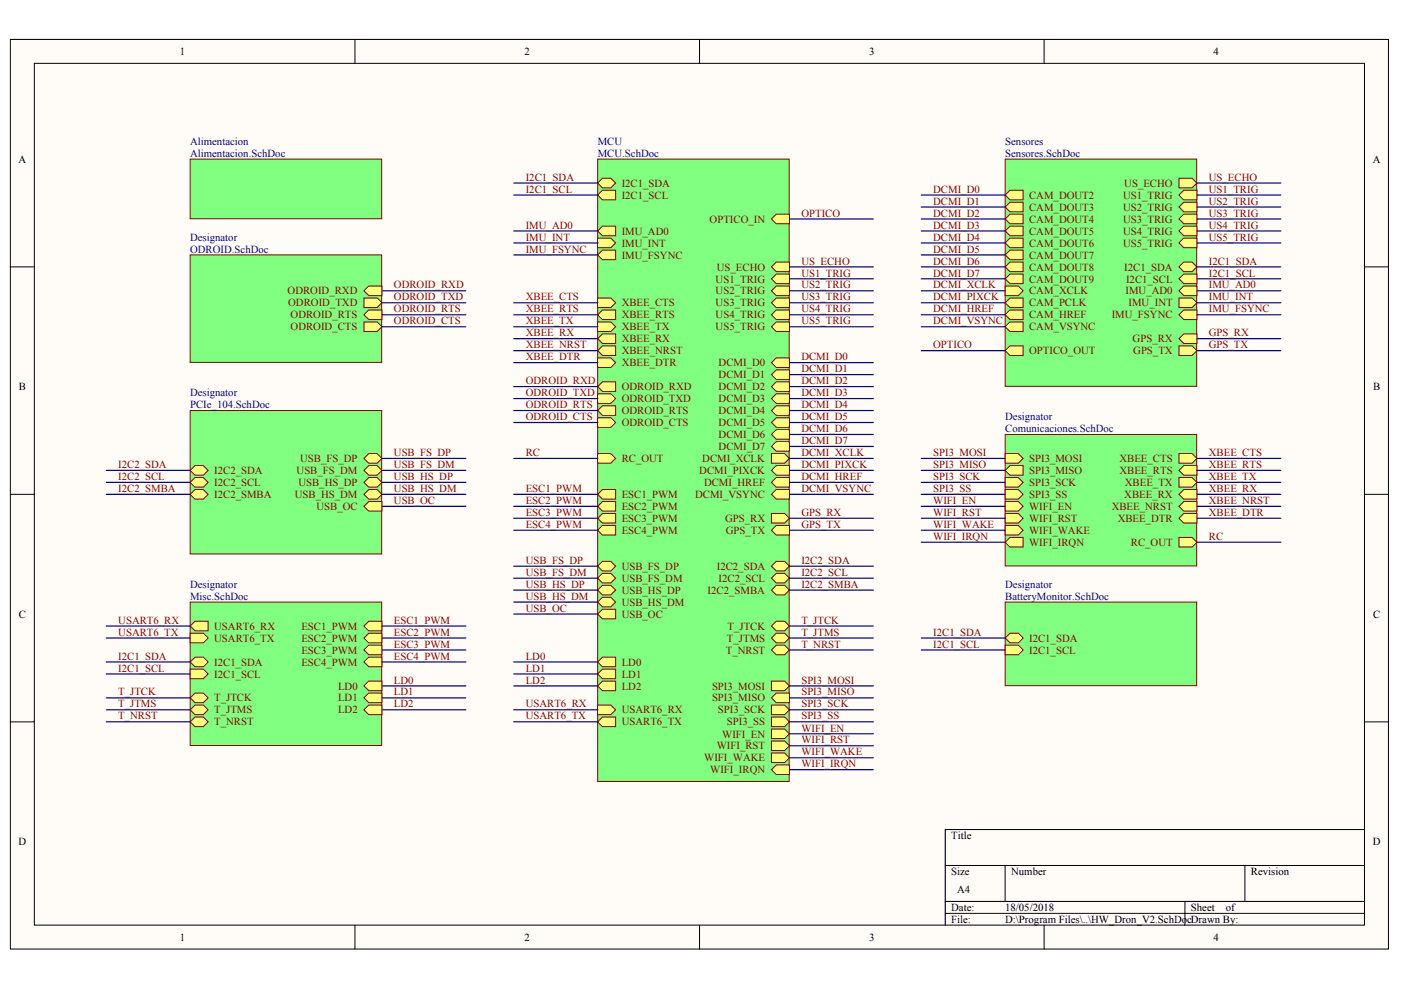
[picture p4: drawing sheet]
<svg xmlns="http://www.w3.org/2000/svg" width="297mm" height="210mm" viewBox="0 0 297 210" stroke-linecap="round" stroke-linejoin="round" font-family="sans-serif">
<g fill="#fffcf8" stroke="#000" stroke-width=".21">
<path d="M2.2 8.4h292.2v192.8h-292.2z"/>
<path d="M7.3 13.4h282v182.7h-282z"/>
</g>
<g fill="none" stroke="#000" stroke-width=".21">
<path d="M75.3 8.4v5M148.3 8.4v5M221.4 8.4v5M2.2 56.6h5.1M289.3 56.6h5.1M2.2 104.8h5.1M289.3 104.8h5.1M2.2 153h5.1M289.3 153h5.1M289.3 175.9h-88.9v20.3M75.3 196.2v5.1M148.3 196.2v5.1"/>
<path d="M200.4 183.5h88.9M200.4 191.1h88.9M200.4 193.7h88.9M213.1 183.5v7.6M221.4 196.2v5.1M251.2 191.1v5.1M263.9 183.5v7.6"/>
</g>
<path d="M126.7 33.7h40.6v132h-40.6z" fill="#80ff80" stroke="#800000" stroke-width=".21"/>
<g fill="#ffff80" stroke="#800000" stroke-width=".21">
<path d="M126.7 38.8l1-1h1.8l1 1-1 1h-1.8z" fill-rule="evenodd"/>
<path d="M126.7 41.4l1-1.1h2.8v2.1h-2.8z" fill-rule="evenodd"/>
<path d="M126.7 49l1-1h2.8v2h-2.8z" fill-rule="evenodd"/>
<path d="M126.7 50.5h2.8l1 1-1 1h-2.8z" fill-rule="evenodd"/>
<path d="M163.6 56.6l1-1h2.8v2h-2.8z" fill-rule="evenodd"/>
<path d="M163.6 59.1l1-1h2.8v2h-2.8z" fill-rule="evenodd"/>
<path d="M163.6 61.7l1-1.1h2.8v2.1h-2.8z" fill-rule="evenodd"/>
<path d="M163.6 64.2l1-1h2.8v2h-2.8z" fill-rule="evenodd"/>
<path d="M163.6 66.7l1-1h2.8v2.1h-2.8z" fill-rule="evenodd"/>
<path d="M163.6 69.3l1-1h2.8v2h-2.8z" fill-rule="evenodd"/>
<path d="M163.6 76.9l1-1h2.8v2h-2.8z" fill-rule="evenodd"/>
<path d="M163.6 79.4l1-1h2.8v2h-2.8z" fill-rule="evenodd"/>
<path d="M163.6 82l1-1h2.8v2h-2.8z" fill-rule="evenodd"/>
<path d="M163.6 84.5l1-1h2.8v2h-2.8z" fill-rule="evenodd"/>
<path d="M163.6 87l1-1h2.8v2.1h-2.8z" fill-rule="evenodd"/>
<path d="M163.6 89.6l1-1h2.8v2h-2.8z" fill-rule="evenodd"/>
<path d="M163.6 92.1l1-1h2.8v2h-2.8z" fill-rule="evenodd"/>
<path d="M163.6 94.7l1-1.1h2.8v2.1h-2.8z" fill-rule="evenodd"/>
<path d="M163.6 99.7l1-1h2.8v2.1h-2.8z" fill-rule="evenodd"/>
<path d="M163.6 102.3l1-1h2.8v2h-2.8z" fill-rule="evenodd"/>
<path d="M163.6 104.8l1-1h2.8v2h-2.8z" fill-rule="evenodd"/>
<path d="M163.6 96.2h2.8l1 1-1 1h-2.8z" fill-rule="evenodd"/>
<path d="M163.6 46.4l1-1h2.8v2h-2.8z" fill-rule="evenodd"/>
<path d="M126.7 68.3h2.8l1 1-1 1h-2.8z" fill-rule="evenodd"/>
<path d="M126.7 71.8l1-1h2.8v2h-2.8z" fill-rule="evenodd"/>
<path d="M126.7 74.4l1-1.1h2.8v2.1h-2.8z" fill-rule="evenodd"/>
<path d="M126.7 63.2h2.8l1 1-1 1h-2.8z" fill-rule="evenodd"/>
<path d="M126.7 66.7l1-1h2.8v2.1h-2.8z" fill-rule="evenodd"/>
<path d="M126.7 82l1-1h2.8v2h-2.8z" fill-rule="evenodd"/>
<path d="M126.7 83.5h2.8l1 1-1 1h-2.8z" fill-rule="evenodd"/>
<path d="M126.7 96.2h2.8l1 1-1 1h-2.8z" fill-rule="evenodd"/>
<path d="M163.6 108.9h2.8l1 1-1 1h-2.8z" fill-rule="evenodd"/>
<path d="M163.6 112.4l1-1h2.8v2h-2.8z" fill-rule="evenodd"/>
<path d="M126.7 104.8l1-1h2.8v2h-2.8z" fill-rule="evenodd"/>
<path d="M126.7 107.4l1-1.1h2.8v2.1h-2.8z" fill-rule="evenodd"/>
<path d="M126.7 109.9l1-1h2.8v2h-2.8z" fill-rule="evenodd"/>
<path d="M126.7 112.4l1-1h2.8v2h-2.8z" fill-rule="evenodd"/>
<path d="M163.6 120l1-1h1.8l1 1-1 1.1h-1.8z" fill-rule="evenodd"/>
<path d="M163.6 122.6l1-1h1.8l1 1-1 1h-1.8z" fill-rule="evenodd"/>
<path d="M163.6 125.1l1-1h1.8l1 1-1 1h-1.8z" fill-rule="evenodd"/>
<path d="M126.7 125.1l1-1h1.8l1 1-1 1h-1.8z" fill-rule="evenodd"/>
<path d="M126.7 127.7l1-1.1h1.8l1 1.1-1 1h-1.8z" fill-rule="evenodd"/>
<path d="M126.7 130.2l1-1h2.8v2h-2.8z" fill-rule="evenodd"/>
<path d="M163.6 132.7l1-1h1.8l1 1-1 1h-1.8z" fill-rule="evenodd"/>
<path d="M163.6 135.3l1-1h1.8l1 1-1 1h-1.8z" fill-rule="evenodd"/>
<path d="M163.6 137.8l1-1h1.8l1 1-1 1h-1.8z" fill-rule="evenodd"/>
<path d="M126.7 140.3l1-1h2.8v2.1h-2.8z" fill-rule="evenodd"/>
<path d="M126.7 142.9l1-1h2.8v2h-2.8z" fill-rule="evenodd"/>
<path d="M126.7 145.4l1-1h2.8v2h-2.8z" fill-rule="evenodd"/>
<path d="M163.6 144.4h2.8l1 1-1 1h-2.8z" fill-rule="evenodd"/>
<path d="M163.6 148l1-1.1h2.8v2.1h-2.8z" fill-rule="evenodd"/>
<path d="M163.6 149.5h2.8l1 1-1 1h-2.8z" fill-rule="evenodd"/>
<path d="M163.6 152h2.8l1 1-1 1.1h-2.8z" fill-rule="evenodd"/>
<path d="M163.6 154.6h2.8l1 1-1 1h-2.8z" fill-rule="evenodd"/>
<path d="M163.6 157.1h2.8l1 1-1 1h-2.8z" fill-rule="evenodd"/>
<path d="M163.6 159.6h2.8l1 1.1-1 1h-2.8z" fill-rule="evenodd"/>
<path d="M163.6 163.2l1-1h2.8v2h-2.8z" fill-rule="evenodd"/>
<path d="M126.7 87l1-1h2.8v2.1h-2.8z" fill-rule="evenodd"/>
<path d="M126.7 88.6h2.8l1 1-1 1h-2.8z" fill-rule="evenodd"/>
<path d="M126.7 120l1-1h1.8l1 1-1 1.1h-1.8z" fill-rule="evenodd"/>
<path d="M126.7 122.6l1-1h1.8l1 1-1 1h-1.8z" fill-rule="evenodd"/>
<path d="M126.7 149.5h2.8l1 1-1 1h-2.8z" fill-rule="evenodd"/>
<path d="M126.7 153l1-1h2.8v2.1h-2.8z" fill-rule="evenodd"/>
<path d="M126.7 54l1-1h2.8v2.1h-2.8z" fill-rule="evenodd"/>
<path d="M126.7 75.9h2.8l1 1-1 1h-2.8z" fill-rule="evenodd"/>
</g>
<path d="M213.1 33.7h40.6v48.2h-40.6z" fill="#80ff80" stroke="#800000" stroke-width=".21"/>
<g fill="#ffff80" stroke="#800000" stroke-width=".21">
<path d="M250 59.1l1-1h2.8v2h-2.8z" fill-rule="evenodd"/>
<path d="M250 56.6l1-1h1.8l1 1-1 1h-1.8z" fill-rule="evenodd"/>
<path d="M250 61.7l1-1.1h2.8v2.1h-2.8z" fill-rule="evenodd"/>
<path d="M250 63.2h2.8l1 1-1 1h-2.8z" fill-rule="evenodd"/>
<path d="M250 37.8h2.8l1 1-1 1h-2.8z" fill-rule="evenodd"/>
<path d="M250 41.4l1-1.1h2.8v2.1h-2.8z" fill-rule="evenodd"/>
<path d="M250 43.9l1-1h2.8v2h-2.8z" fill-rule="evenodd"/>
<path d="M250 46.4l1-1h2.8v2h-2.8z" fill-rule="evenodd"/>
<path d="M250 49l1-1h2.8v2h-2.8z" fill-rule="evenodd"/>
<path d="M250 51.5l1-1h2.8v2h-2.8z" fill-rule="evenodd"/>
<path d="M250 71.8l1-1h2.8v2h-2.8z" fill-rule="evenodd"/>
<path d="M250 73.3h2.8l1 1.1-1 1h-2.8z" fill-rule="evenodd"/>
<path d="M213.1 64.2l1-1h2.8v2h-2.8z" fill-rule="evenodd"/>
<path d="M213.1 66.7l1-1h2.8v2.1h-2.8z" fill-rule="evenodd"/>
<path d="M213.1 69.3l1-1h2.8v2h-2.8z" fill-rule="evenodd"/>
<path d="M213.1 60.6h2.8l1 1.1-1 1h-2.8z" fill-rule="evenodd"/>
<path d="M213.1 41.4l1-1.1h2.8v2.1h-2.8z" fill-rule="evenodd"/>
<path d="M213.1 43.9l1-1h2.8v2h-2.8z" fill-rule="evenodd"/>
<path d="M213.1 46.4l1-1h2.8v2h-2.8z" fill-rule="evenodd"/>
<path d="M213.1 49l1-1h2.8v2h-2.8z" fill-rule="evenodd"/>
<path d="M213.1 51.5l1-1h2.8v2h-2.8z" fill-rule="evenodd"/>
<path d="M213.1 54l1-1h2.8v2.1h-2.8z" fill-rule="evenodd"/>
<path d="M213.1 56.6l1-1h2.8v2h-2.8z" fill-rule="evenodd"/>
<path d="M213.1 59.1l1-1h2.8v2h-2.8z" fill-rule="evenodd"/>
<path d="M213.1 74.4l1-1.1h2.8v2.1h-2.8z" fill-rule="evenodd"/>
<path d="M250 66.7l1-1h2.8v2.1h-2.8z" fill-rule="evenodd"/>
</g>
<g fill="#80ff80" stroke="#800000" stroke-width=".21">
<path d="M40.3 33.7h40.6v12.7h-40.6z"/>
<path d="M213.1 92.1h40.6v27.9h-40.6z"/>
</g>
<g fill="#ffff80" stroke="#800000" stroke-width=".21">
<path d="M250 101.3h2.8l1 1-1 1h-2.8z" fill-rule="evenodd"/>
<path d="M250 104.8l1-1h2.8v2h-2.8z" fill-rule="evenodd"/>
<path d="M250 107.4l1-1.1h2.8v2.1h-2.8z" fill-rule="evenodd"/>
<path d="M250 96.2h2.8l1 1-1 1h-2.8z" fill-rule="evenodd"/>
<path d="M250 99.7l1-1h2.8v2.1h-2.8z" fill-rule="evenodd"/>
<path d="M250 114h2.8l1 1-1 1h-2.8z" fill-rule="evenodd"/>
<path d="M213.1 96.2h2.8l1 1-1 1h-2.8z" fill-rule="evenodd"/>
<path d="M213.1 99.7l1-1h2.8v2.1h-2.8z" fill-rule="evenodd"/>
<path d="M213.1 101.3h2.8l1 1-1 1h-2.8z" fill-rule="evenodd"/>
<path d="M213.1 103.8h2.8l1 1-1 1h-2.8z" fill-rule="evenodd"/>
<path d="M213.1 106.3h2.8l1 1.1-1 1h-2.8z" fill-rule="evenodd"/>
<path d="M213.1 108.9h2.8l1 1-1 1h-2.8z" fill-rule="evenodd"/>
<path d="M213.1 111.4h2.8l1 1-1 1h-2.8z" fill-rule="evenodd"/>
<path d="M213.1 115l1-1h2.8v2h-2.8z" fill-rule="evenodd"/>
<path d="M250 109.9l1-1h2.8v2h-2.8z" fill-rule="evenodd"/>
</g>
<path d="M40.3 54h40.6v22.8h-40.6z" fill="#80ff80" stroke="#800000" stroke-width=".21"/>
<g fill="#ffff80" stroke="#800000" stroke-width=".21">
<path d="M77.2 61.7l1-1.1h2.8v2.1h-2.8z" fill-rule="evenodd"/>
<path d="M77.2 63.2h2.8l1 1-1 1h-2.8z" fill-rule="evenodd"/>
<path d="M77.2 66.7l1-1h2.8v2.1h-2.8z" fill-rule="evenodd"/>
<path d="M77.2 68.3h2.8l1 1-1 1h-2.8z" fill-rule="evenodd"/>
</g>
<g fill="none" stroke="#000080" stroke-width=".25">
<path d="M108.9 38.8h17.8M253.8 38.8h17.8M108.9 41.4h17.8M108.9 49h17.8M108.9 51.5h17.8M167.4 46.4h17.8M167.4 56.6h17.8M167.4 59.1h17.8M195.3 41.4h17.8M195.3 43.9h17.8M195.3 46.4h17.8M195.3 49h17.8"/>
<path d="M195.3 51.5h17.8M195.3 54h17.8M195.3 56.6h17.8M195.3 59.1h17.8M253.8 41.4h17.8M253.8 43.9h17.8M253.8 46.4h17.8M253.8 49h17.8M253.8 51.5h17.8M253.8 56.6h17.8M253.8 59.1h17.8M81 61.7h17.8"/>
<path d="M81 64.2h17.8M108.9 64.2h17.8M108.9 66.7h17.8M108.9 69.3h17.8M108.9 74.4h17.8M108.9 71.8h17.8M167.4 76.9h17.8M167.4 79.4h17.8M167.4 61.7h17.8M167.4 64.2h17.8M167.4 66.7h17.8M167.4 69.3h17.8"/>
<path d="M195.3 61.7h17.8M195.3 64.2h17.8M195.3 66.7h17.8M195.3 69.3h17.8M195.3 74.4h17.8M253.8 61.7h17.8M253.8 64.2h17.8M253.8 74.4h17.8M253.8 71.8h17.8M108.9 82h17.8M108.9 84.5h17.8M108.9 97.2h17.8"/>
<path d="M167.4 82h17.8M167.4 84.5h17.8M167.4 87h17.8M167.4 89.6h17.8M167.4 92.1h17.8M167.4 94.7h17.8M167.4 97.2h17.8M167.4 99.7h17.8M253.8 97.2h17.8M253.8 99.7h17.8M108.9 104.8h17.8M108.9 107.4h17.8"/>
<path d="M108.9 109.9h17.8M108.9 112.4h17.8M167.4 102.3h17.8M167.4 104.8h17.8M167.4 109.9h17.8M167.4 112.4h17.8M253.8 102.3h17.8M253.8 104.8h17.8M253.8 115h17.8M253.8 107.4h17.8M108.9 125.1h17.8M108.9 127.7h17.8"/>
<path d="M108.9 130.2h17.8"/>
</g>
<path d="M213.1 127.7h40.6v17.7h-40.6z" fill="#80ff80" stroke="#800000" stroke-width=".21"/>
<g fill="#ffff80" stroke="#800000" stroke-width=".21">
<path d="M213.1 136.8h2.8l1 1-1 1h-2.8z" fill-rule="evenodd"/>
<path d="M213.1 135.3l1-1h1.8l1 1-1 1h-1.8z" fill-rule="evenodd"/>
</g>
<g fill="none" stroke="#000080" stroke-width=".25">
<path d="M81 66.7h17.8M81 69.3h17.8M108.9 87h17.8M108.9 89.6h17.8M195.3 97.2h17.8M195.3 99.7h17.8M195.3 102.3h17.8M195.3 104.8h17.8M195.3 107.4h17.8M195.3 109.9h17.8M195.3 112.4h17.8M195.3 115h17.8"/>
<path d="M108.9 120h17.8M108.9 122.6h17.8M195.3 135.3h17.8M195.3 137.8h17.8M108.9 140.3h17.8M108.9 142.9h17.8M108.9 145.4h17.8M167.4 145.4h17.8M167.4 148h17.8M167.4 150.5h17.8M167.4 153h17.8M167.4 155.6h17.8"/>
<path d="M167.4 158.1h17.8M167.4 160.7h17.8M167.4 163.2h17.8"/>
</g>
<path d="M40.3 87h40.6v30.5h-40.6z" fill="#80ff80" stroke="#800000" stroke-width=".21"/>
<g fill="#ffff80" stroke="#800000" stroke-width=".21">
<path d="M77.2 102.3l1-1h1.8l1 1-1 1h-1.8z" fill-rule="evenodd"/>
<path d="M77.2 104.8l1-1h1.8l1 1-1 1h-1.8z" fill-rule="evenodd"/>
<path d="M77.2 107.4l1-1.1h2.8v2.1h-2.8z" fill-rule="evenodd"/>
<path d="M77.2 97.2l1-1h1.8l1 1-1 1h-1.8z" fill-rule="evenodd"/>
<path d="M77.2 99.7l1-1h1.8l1 1-1 1.1h-1.8z" fill-rule="evenodd"/>
<path d="M40.3 99.7l1-1h1.8l1 1-1 1.1h-1.8z" fill-rule="evenodd"/>
<path d="M40.3 102.3l1-1h1.8l1 1-1 1h-1.8z" fill-rule="evenodd"/>
<path d="M40.3 104.8l1-1h1.8l1 1-1 1h-1.8z" fill-rule="evenodd"/>
</g>
<path d="M81 97.2h17.8M81 99.7h17.8M81 102.3h17.8M81 104.8h17.8M81 107.4h17.8" fill="none" stroke="#000080" stroke-width=".25"/>
<path d="M40.3 127.7h40.6v30.4h-40.6z" fill="#80ff80" stroke="#800000" stroke-width=".21"/>
<g fill="#ffff80" stroke="#800000" stroke-width=".21">
<path d="M77.2 132.7l1-1h2.8v2h-2.8z" fill-rule="evenodd"/>
<path d="M77.2 135.3l1-1h2.8v2h-2.8z" fill-rule="evenodd"/>
<path d="M77.2 137.8l1-1h2.8v2h-2.8z" fill-rule="evenodd"/>
<path d="M77.2 140.3l1-1h2.8v2.1h-2.8z" fill-rule="evenodd"/>
<path d="M40.3 132.7l1-1h2.8v2h-2.8z" fill-rule="evenodd"/>
<path d="M40.3 134.3h2.8l1 1-1 1h-2.8z" fill-rule="evenodd"/>
<path d="M40.3 140.3l1-1h1.8l1 1-1 1.1h-1.8z" fill-rule="evenodd"/>
<path d="M40.3 141.9h2.8l1 1-1 1h-2.8z" fill-rule="evenodd"/>
<path d="M77.2 145.4l1-1h2.8v2h-2.8z" fill-rule="evenodd"/>
<path d="M77.2 148l1-1.1h2.8v2.1h-2.8z" fill-rule="evenodd"/>
<path d="M77.2 150.5l1-1h2.8v2h-2.8z" fill-rule="evenodd"/>
<path d="M40.3 148l1-1.1h1.8l1 1.1-1 1h-1.8z" fill-rule="evenodd"/>
<path d="M40.3 150.5l1-1h1.8l1 1-1 1h-1.8z" fill-rule="evenodd"/>
<path d="M40.3 153l1-1h1.8l1 1-1 1.1h-1.8z" fill-rule="evenodd"/>
</g>
<g fill="none" stroke="#000080" stroke-width=".25">
<path d="M108.9 54h17.8M108.9 76.9h17.8M253.8 66.7h17.8M22.5 99.7h17.8M22.5 102.3h17.8M22.5 104.8h17.8M253.8 109.9h17.8M22.5 132.7h17.8M22.5 135.3h17.8M81 132.7h17.8M81 135.3h17.8M81 137.8h17.8"/>
<path d="M167.4 132.7h17.8M167.4 135.3h17.8M167.4 137.8h17.8M167.4 120h17.8M167.4 122.6h17.8M167.4 125.1h17.8M22.5 140.3h17.8M22.5 150.5h17.8M22.5 153h17.8M22.5 142.9h17.8M22.5 148h17.8M81 140.3h17.8"/>
<path d="M81 150.5h17.8M81 145.4h17.8M81 148h17.8M108.9 150.5h17.8M108.9 153h17.8"/>
</g>
<g font-size="2.3">
<text x="38.1" y="11.7">1</text>
<text x="111.2" y="11.7">2</text>
<text x="184.3" y="11.7">3</text>
<text x="257.3" y="11.7">4</text>
<text x="3.9" y="34.5">A</text>
<text x="291.1" y="34.5">A</text>
<text x="4" y="82.8">B</text>
<text x="291.1" y="82.8">B</text>
<text x="4" y="131">C</text>
<text x="291.1" y="131">C</text>
<text x="3.9" y="179.2">D</text>
<text x="201.7" y="177.9">Title</text>
<text x="291.1" y="179.2">D</text>
<text x="201.7" y="185.6">Size</text>
<text x="214.4" y="185.6">Number</text>
<text x="265.2" y="185.6">Revision</text>
<text x="202.9" y="189.4">A4</text>
<text x="201.7" y="193.2">Date:</text>
<text x="201.7" y="195.7">File:</text>
<text x="213.1" y="193.2">18/05/2018</text>
<text x="213.1" y="195.7">D:\Program Files\..\HW_Dron_V2.SchDocDrawn By:</text>
<text x="252.5" y="193.2">Sheet</text>
<text x="259.9" y="193.2">of</text>
<text x="38.1" y="199.5">1</text>
<text x="111.2" y="199.5">2</text>
<text x="184.3" y="199.5">3</text>
<text x="257.3" y="199.5">4</text>
</g>
<g font-size="2.3" fill="#000080">
<text x="40.3" y="30.7">Alimentacion</text>
<text x="40.3" y="33.2">Alimentacion.SchDoc</text>
<text x="126.7" y="30.7">MCU</text>
<text x="126.7" y="33.2">MCU.SchDoc</text>
<text x="213.1" y="30.7">Sensores</text>
<text x="213.1" y="33.2">Sensores.SchDoc</text>
<text x="40.3" y="51">Designator</text>
<text x="40.3" y="53.6">ODROID.SchDoc</text>
<text x="40.3" y="84">Designator</text>
<text x="40.3" y="86.6">PCIe_104.SchDoc</text>
<text x="213.1" y="89.1">Designator</text>
<text x="213.1" y="91.6">Comunicaciones.SchDoc</text>
<text x="40.3" y="124.6">Designator</text>
<text x="213.1" y="124.6">Designator</text>
<text x="40.3" y="127.1">Misc.SchDoc</text>
<text x="213.1" y="127.1">BatteryMonitor.SchDoc</text>
</g>
<g font-size="2.3" fill="#800000">
<text x="111.5" y="38.3">I2C1_SDA</text>
<text x="111.5" y="40.8">I2C1_SCL</text>
<text x="131.8" y="39.6">I2C1_SDA</text>
<text x="197.9" y="40.8">DCMI_D0</text>
<text x="238.4" y="39.6">US_ECHO</text>
<text x="256.3" y="38.3">US_ECHO</text>
<text x="256.3" y="40.8">US1_TRIG</text>
<text x="131.8" y="42.1">I2C1_SCL</text>
<text x="150.5" y="47.2">OPTICO_IN</text>
<text x="169.9" y="45.9">OPTICO</text>
<text x="197.9" y="43.4">DCMI_D1</text>
<text x="197.9" y="45.9">DCMI_D2</text>
<text x="218.2" y="42.1">CAM_DOUT2</text>
<text x="218.2" y="44.7">CAM_DOUT3</text>
<text x="218.2" y="47.2">CAM_DOUT4</text>
<text x="238.1" y="42.1">US1_TRIG</text>
<text x="238.1" y="44.7">US2_TRIG</text>
<text x="238.1" y="47.2">US3_TRIG</text>
<text x="256.3" y="43.4">US2_TRIG</text>
<text x="256.3" y="45.9">US3_TRIG</text>
<text x="111.5" y="51">IMU_INT</text>
<text x="111.5" y="48.5">IMU_AD0</text>
<text x="111.5" y="53.6">IMU_FSYNC</text>
<text x="131.8" y="49.7">IMU_AD0</text>
<text x="131.8" y="52.3">IMU_INT</text>
<text x="197.9" y="48.5">DCMI_D3</text>
<text x="197.9" y="51">DCMI_D4</text>
<text x="197.9" y="53.6">DCMI_D5</text>
<text x="218.2" y="49.7">CAM_DOUT5</text>
<text x="218.2" y="52.3">CAM_DOUT6</text>
<text x="238.1" y="49.7">US4_TRIG</text>
<text x="238.1" y="52.3">US5_TRIG</text>
<text x="256.3" y="48.5">US4_TRIG</text>
<text x="256.3" y="51">US5_TRIG</text>
<text x="131.8" y="54.8">IMU_FSYNC</text>
<text x="151.7" y="59.9">US1_TRIG</text>
<text x="152" y="57.4">US_ECHO</text>
<text x="169.9" y="56.1">US_ECHO</text>
<text x="169.9" y="58.6">US1_TRIG</text>
<text x="197.9" y="56.1">DCMI_D6</text>
<text x="197.9" y="58.6">DCMI_D7</text>
<text x="218.2" y="54.8">CAM_DOUT7</text>
<text x="218.2" y="57.4">CAM_DOUT8</text>
<text x="218.2" y="59.9">CAM_DOUT9</text>
<text x="238.4" y="57.4">I2C1_SDA</text>
<text x="238.7" y="59.9">I2C1_SCL</text>
<text x="256.3" y="56.1">I2C1_SDA</text>
<text x="256.3" y="58.6">I2C1_SCL</text>
<text x="61" y="62.4">ODROID_RXD</text>
<text x="61.1" y="65">ODROID_TXD</text>
<text x="83.5" y="61.2">ODROID_RXD</text>
<text x="83.5" y="63.7">ODROID_TXD</text>
<text x="111.5" y="63.7">XBEE_CTS</text>
<text x="131.8" y="65">XBEE_CTS</text>
<text x="151.7" y="62.4">US2_TRIG</text>
<text x="151.7" y="65">US3_TRIG</text>
<text x="169.9" y="61.2">US2_TRIG</text>
<text x="169.9" y="63.7">US3_TRIG</text>
<text x="197.9" y="61.2">DCMI_XCLK</text>
<text x="197.9" y="63.7">DCMI_PIXCK</text>
<text x="218.2" y="65">CAM_PCLK</text>
<text x="218.2" y="62.4">CAM_XCLK</text>
<text x="238.6" y="62.4">IMU_AD0</text>
<text x="239.3" y="65">IMU_INT</text>
<text x="256.3" y="63.7">IMU_INT</text>
<text x="256.3" y="61.2">IMU_AD0</text>
<text x="61.6" y="67.5">ODROID_RTS</text>
<text x="61.6" y="70">ODROID_CTS</text>
<text x="83.5" y="66.2">ODROID_RTS</text>
<text x="83.5" y="68.8">ODROID_CTS</text>
<text x="111.5" y="66.2">XBEE_RTS</text>
<text x="111.5" y="68.8">XBEE_TX</text>
<text x="111.5" y="71.3">XBEE_RX</text>
<text x="131.8" y="70">XBEE_TX</text>
<text x="131.8" y="67.5">XBEE_RTS</text>
<text x="151.7" y="67.5">US4_TRIG</text>
<text x="151.7" y="70">US5_TRIG</text>
<text x="169.9" y="66.2">US4_TRIG</text>
<text x="169.9" y="68.8">US5_TRIG</text>
<text x="197.9" y="66.2">DCMI_HREF</text>
<text x="197.9" y="68.8">DCMI_VSYNC</text>
<text x="218.2" y="67.5">CAM_HREF</text>
<text x="218.2" y="70">CAM_VSYNC</text>
<text x="235.7" y="67.5">IMU_FSYNC</text>
<text x="256.3" y="71.3">GPS_RX</text>
<text x="256.3" y="66.2">IMU_FSYNC</text>
<text x="111.5" y="73.8">XBEE_NRST</text>
<text x="111.5" y="76.4">XBEE_DTR</text>
<text x="131.8" y="72.6">XBEE_RX</text>
<text x="131.8" y="75.1">XBEE_NRST</text>
<text x="131.8" y="77.7">XBEE_DTR</text>
<text x="152.4" y="77.7">DCMI_D0</text>
<text x="169.9" y="76.4">DCMI_D0</text>
<text x="197.9" y="73.8">OPTICO</text>
<text x="218.2" y="75.1">OPTICO_OUT</text>
<text x="240.1" y="72.6">GPS_RX</text>
<text x="240.3" y="75.1">GPS_TX</text>
<text x="256.3" y="73.8">GPS_TX</text>
<text x="111.5" y="81.5">ODROID_RXD</text>
<text x="131.8" y="82.8">ODROID_RXD</text>
<text x="152.4" y="80.2">DCMI_D1</text>
<text x="152.4" y="82.8">DCMI_D2</text>
<text x="169.9" y="78.9">DCMI_D1</text>
<text x="169.9" y="81.5">DCMI_D2</text>
<text x="111.5" y="84">ODROID_TXD</text>
<text x="111.5" y="89.1">ODROID_CTS</text>
<text x="111.5" y="86.6">ODROID_RTS</text>
<text x="131.8" y="85.3">ODROID_TXD</text>
<text x="131.8" y="87.8">ODROID_RTS</text>
<text x="152.4" y="85.3">DCMI_D3</text>
<text x="152.4" y="87.8">DCMI_D4</text>
<text x="169.9" y="84">DCMI_D3</text>
<text x="169.9" y="86.6">DCMI_D4</text>
<text x="169.9" y="89.1">DCMI_D5</text>
<text x="131.8" y="90.4">ODROID_CTS</text>
<text x="152.4" y="90.4">DCMI_D5</text>
<text x="152.4" y="92.9">DCMI_D6</text>
<text x="152.4" y="95.4">DCMI_D7</text>
<text x="169.9" y="91.6">DCMI_D6</text>
<text x="169.9" y="94.2">DCMI_D7</text>
<text x="25.1" y="99.2">I2C2_SDA</text>
<text x="25.1" y="101.8">I2C2_SCL</text>
<text x="45.4" y="100.5">I2C2_SDA</text>
<text x="62.9" y="100.5">USB_FS_DM</text>
<text x="63.6" y="98">USB_FS_DP</text>
<text x="83.5" y="101.8">USB_HS_DP</text>
<text x="83.5" y="99.2">USB_FS_DM</text>
<text x="83.5" y="96.7">USB_FS_DP</text>
<text x="111.5" y="96.7">RC</text>
<text x="131.8" y="98">RC_OUT</text>
<text x="148.3" y="100.5">DCMI_PIXCK</text>
<text x="148.9" y="98">DCMI_XCLK</text>
<text x="169.9" y="96.7">DCMI_XCLK</text>
<text x="169.9" y="99.2">DCMI_PIXCK</text>
<text x="169.9" y="101.8">DCMI_HREF</text>
<text x="197.9" y="101.8">SPI3_SCK</text>
<text x="197.9" y="99.2">SPI3_MISO</text>
<text x="197.9" y="96.7">SPI3_MOSI</text>
<text x="218.2" y="98">SPI3_MOSI</text>
<text x="218.2" y="100.5">SPI3_MISO</text>
<text x="237.4" y="98">XBEE_CTS</text>
<text x="237.4" y="100.5">XBEE_RTS</text>
<text x="256.3" y="99.2">XBEE_RTS</text>
<text x="256.3" y="96.7">XBEE_CTS</text>
<text x="256.3" y="101.8">XBEE_TX</text>
<text x="25.1" y="104.3">I2C2_SMBA</text>
<text x="45.4" y="103.1">I2C2_SCL</text>
<text x="45.4" y="105.6">I2C2_SMBA</text>
<text x="62.5" y="105.6">USB_HS_DM</text>
<text x="63.3" y="103.1">USB_HS_DP</text>
<text x="83.5" y="104.3">USB_HS_DM</text>
<text x="83.5" y="106.9">USB_OC</text>
<text x="111.5" y="106.9">ESC2_PWM</text>
<text x="111.5" y="104.3">ESC1_PWM</text>
<text x="131.8" y="105.6">ESC1_PWM</text>
<text x="147.4" y="105.6">DCMI_VSYNC</text>
<text x="149.3" y="103.1">DCMI_HREF</text>
<text x="169.9" y="104.3">DCMI_VSYNC</text>
<text x="197.9" y="104.3">SPI3_SS</text>
<text x="197.9" y="106.9">WIFI_EN</text>
<text x="218.2" y="103.1">SPI3_SCK</text>
<text x="218.2" y="105.6">SPI3_SS</text>
<text x="238.4" y="105.6">XBEE_RX</text>
<text x="238.5" y="103.1">XBEE_TX</text>
<text x="256.3" y="106.9">XBEE_NRST</text>
<text x="256.3" y="104.3">XBEE_RX</text>
<text x="67.1" y="108.1">USB_OC</text>
<text x="111.5" y="109.4">ESC3_PWM</text>
<text x="111.5" y="111.9">ESC4_PWM</text>
<text x="131.8" y="108.1">ESC2_PWM</text>
<text x="131.8" y="110.7">ESC3_PWM</text>
<text x="131.8" y="113.2">ESC4_PWM</text>
<text x="153.8" y="110.7">GPS_RX</text>
<text x="153.9" y="113.2">GPS_TX</text>
<text x="169.9" y="111.9">GPS_TX</text>
<text x="169.9" y="109.4">GPS_RX</text>
<text x="197.9" y="111.9">WIFI_WAKE</text>
<text x="197.9" y="109.4">WIFI_RST</text>
<text x="218.2" y="108.1">WIFI_EN</text>
<text x="218.2" y="110.7">WIFI_RST</text>
<text x="218.2" y="113.2">WIFI_WAKE</text>
<text x="235.7" y="108.1">XBEE_NRST</text>
<text x="237" y="110.7">XBEE_DTR</text>
<text x="256.3" y="109.4">XBEE_DTR</text>
<text x="111.5" y="119.5">USB_FS_DP</text>
<text x="169.9" y="119.5">I2C2_SDA</text>
<text x="197.9" y="114.5">WIFI_IRQN</text>
<text x="218.2" y="115.7">WIFI_IRQN</text>
<text x="239.8" y="115.7">RC_OUT</text>
<text x="256.3" y="114.5">RC</text>
<text x="111.5" y="124.6">USB_HS_DP</text>
<text x="111.5" y="122.1">USB_FS_DM</text>
<text x="131.8" y="125.9">USB_HS_DP</text>
<text x="131.8" y="120.8">USB_FS_DP</text>
<text x="131.8" y="123.3">USB_FS_DM</text>
<text x="150" y="125.9">I2C2_SMBA</text>
<text x="152" y="120.8">I2C2_SDA</text>
<text x="152.4" y="123.3">I2C2_SCL</text>
<text x="169.9" y="122.1">I2C2_SCL</text>
<text x="169.9" y="124.6">I2C2_SMBA</text>
<text x="111.5" y="127.1">USB_HS_DM</text>
<text x="111.5" y="129.7">USB_OC</text>
<text x="131.8" y="128.4">USB_HS_DM</text>
<text x="131.8" y="131">USB_OC</text>
<text x="25.1" y="132.3">USART6_RX</text>
<text x="25.1" y="134.8">USART6_TX</text>
<text x="45.4" y="133.5">USART6_RX</text>
<text x="45.4" y="136.1">USART6_TX</text>
<text x="63.9" y="133.5">ESC1_PWM</text>
<text x="63.9" y="136.1">ESC2_PWM</text>
<text x="83.5" y="137.3">ESC3_PWM</text>
<text x="83.5" y="134.8">ESC2_PWM</text>
<text x="83.5" y="132.3">ESC1_PWM</text>
<text x="154.1" y="136.1">T_JTMS</text>
<text x="154.3" y="133.5">T_JTCK</text>
<text x="169.9" y="132.3">T_JTCK</text>
<text x="169.9" y="134.8">T_JTMS</text>
<text x="169.9" y="137.3">T_NRST</text>
<text x="197.9" y="134.8">I2C1_SDA</text>
<text x="197.9" y="137.3">I2C1_SCL</text>
<text x="218.2" y="136.1">I2C1_SDA</text>
<text x="25.1" y="139.9">I2C1_SDA</text>
<text x="25.1" y="142.4">I2C1_SCL</text>
<text x="45.4" y="141.1">I2C1_SDA</text>
<text x="45.4" y="143.7">I2C1_SCL</text>
<text x="63.9" y="138.6">ESC3_PWM</text>
<text x="63.9" y="141.1">ESC4_PWM</text>
<text x="83.5" y="139.9">ESC4_PWM</text>
<text x="111.5" y="142.4">LD1</text>
<text x="111.5" y="139.9">LD0</text>
<text x="131.8" y="141.1">LD0</text>
<text x="131.8" y="143.7">LD1</text>
<text x="153.9" y="138.6">T_NRST</text>
<text x="218.2" y="138.6">I2C1_SCL</text>
<text x="25.1" y="147.5">T_JTCK</text>
<text x="25.1" y="150">T_JTMS</text>
<text x="45.4" y="148.7">T_JTCK</text>
<text x="71.7" y="146.2">LD0</text>
<text x="71.7" y="148.7">LD1</text>
<text x="83.5" y="147.5">LD1</text>
<text x="83.5" y="150">LD2</text>
<text x="83.5" y="144.9">LD0</text>
<text x="111.5" y="144.9">LD2</text>
<text x="111.5" y="150">USART6_RX</text>
<text x="131.8" y="146.2">LD2</text>
<text x="151" y="146.2">SPI3_MOSI</text>
<text x="151" y="148.7">SPI3_MISO</text>
<text x="169.9" y="150">SPI3_SCK</text>
<text x="169.9" y="147.5">SPI3_MISO</text>
<text x="169.9" y="144.9">SPI3_MOSI</text>
<text x="25.1" y="152.5">T_NRST</text>
<text x="45.4" y="151.3">T_JTMS</text>
<text x="45.4" y="153.8">T_NRST</text>
<text x="71.7" y="151.3">LD2</text>
<text x="111.5" y="152.5">USART6_TX</text>
<text x="131.8" y="151.3">USART6_RX</text>
<text x="131.8" y="153.8">USART6_TX</text>
<text x="152.2" y="151.3">SPI3_SCK</text>
<text x="154.1" y="153.8">SPI3_SS</text>
<text x="169.9" y="152.5">SPI3_SS</text>
<text x="169.9" y="155.1">WIFI_EN</text>
<text x="149.3" y="161.4">WIFI_WAKE</text>
<text x="152" y="158.9">WIFI_RST</text>
<text x="153.1" y="156.4">WIFI_EN</text>
<text x="169.9" y="160.2">WIFI_WAKE</text>
<text x="169.9" y="157.6">WIFI_RST</text>
<text x="150.6" y="164">WIFI_IRQN</text>
<text x="169.9" y="162.7">WIFI_IRQN</text>
</g>
</svg>
